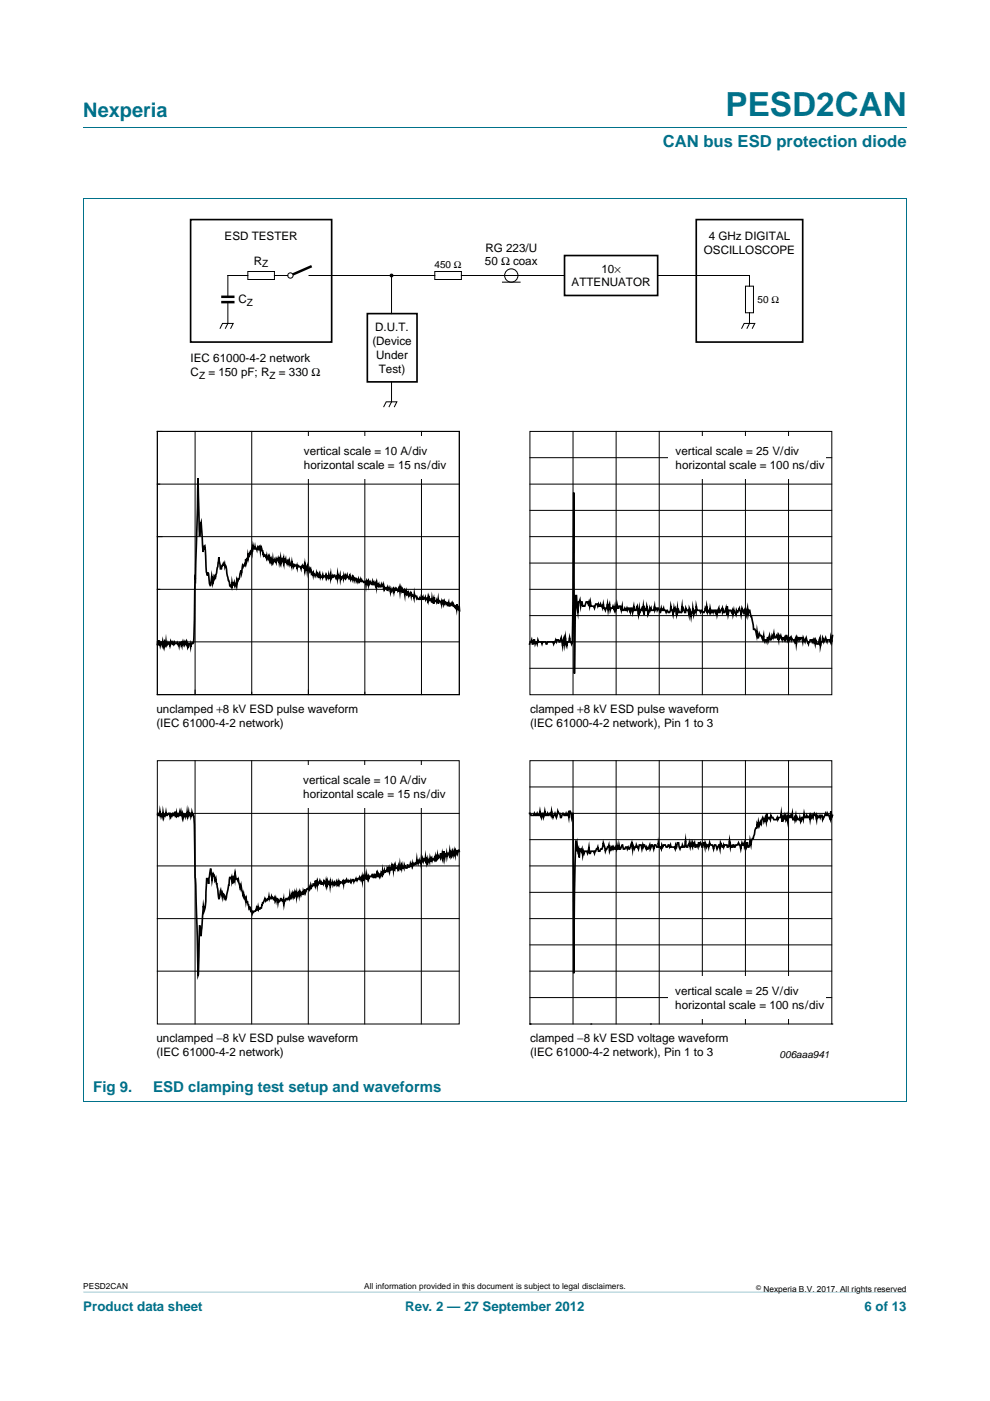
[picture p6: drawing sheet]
<svg xmlns="http://www.w3.org/2000/svg" width="210mm" height="297mm" viewBox="0 0 210 297" stroke-linecap="round" stroke-linejoin="round" font-family="sans-serif">
<path d="M17.7 273.9l174.6 .1z" fill="#00718a"/>
<path d="M17.7 27h174.6M17.6 42.1h174.7M17.7 42.2v191.3M192.3 42.2v191.3M17.6 233.6h174.7" fill="none" stroke="#00718a" stroke-width=".21"/>
<path d="M48.3 58.4v4.5M46.6 69.7l.6-1.1h2.3l-.6 1.1M48.3 64.1v4.5l-.5 1.1M157.3 69.7l.5-1.1h2.3l-.6 1.1M159 66.3v2.3l-.6 1.1M81.4 86.3l.5-1.1h2.3l-.6 1.1M83 85.2l-.5 1.1" fill="none" stroke="#000" stroke-width=".21"/>
<path d="M66.1 56.4l-4.5 2M46.9 62.9h2.8M46.9 64.1h2.8" fill="none" stroke="#000" stroke-width=".53"/>
<circle cx="61.6" cy="58.4" r=".56" fill="#fff" stroke="#000" stroke-width=".21"/>
<g fill="none" stroke="#000" stroke-width=".21">
<path d="M48.3 58.4h4.3M52.6 57.6h5.6v1.7h-5.6zM58.2 58.4h2.8M65.5 58.4h26.7M83 58.4v8.1M92.2 57.6h5.7v1.7h-5.7zM97.9 58.4h21.8M106.5 59.8h3.9M139.5 58.4h19.5v2.3M158.1 60.7h1.7v5.6h-1.7zM33.4 91.5h64v55.8h-64zM41.4 91.5v55.8"/>
<path d="M53.4 91.5v55.8M65.4 91.5v55.8M77.4 91.5v55.8M83 81v4.2M89.4 91.5v55.8M33.4 102.6h64M33.4 113.8h64M33.4 125h64M33.4 136.1h64"/>
<circle cx="108.4" cy="58.4" r="1.41"/>
</g>
<circle cx="83" cy="58.4" r=".28" fill="#000" stroke="#000" stroke-width=".25"/>
<path d="M40.4 46.6h29.9v25.9h-29.9zM119.7 54.2h19.8v8.4h-19.8zM147.7 46.6h22.6v25.9h-22.6zM77.9 66.5h10.6v14.5h-10.6zM97.5 129.5l-.1-.9-.1 .5-.2-.5-.1 .2-.1-.6v.9l-.1-.5-.1 .2-.2-.4-.1 .2-.2-.4-.2 .2v-.4l-.1 .2-.2-.2-.1 .4-.2-.2-.2 .2v-.7l-.2 .5-.1-.2-.1 .2-.2-.5-.2 .3-.1-.5-.2 .7-.1-.9-.2 .4-.1-.2v.7l-.2-.7h-.3l-.1-.2-.1 .7-.1-.9-.2 .6-.1-.4-.1 .2h-.2l-.1-.2-.1-.7-.1 1.4v-1.2l-.2 .7-.2-.7v.9l-.1-.6-.3 .2-.3-.7-.1 .7v-.5l-.1 .5-.2-.5h-.1l-.1 .3-.1-.5-.3 .5-.2-.5v.2l-.2-.2-.1 .2-.1-.2-.1 .5h-.1l-.1-.3-.1 .3h-.2l-.3-.5v.2l-.2-.4h-.2l-.1-.5-.1 .9-.1-.4h-.2l-.2-.5-.1 .5-.1-.7-.3 .5v-.3l-.1 .3-.1-.5-.1 .2v-.2l-.2 .2-.1-.6-.1 .4-.2-.4v.9l-.2-1.4-.1 .7h-.2l-.2-.7-.1 .5-.2-.5-.1 .7v-.7l-.1 .5-.2-.5-.1 .5-.3-.5-.1 .3-.1-.3-.2 .5-.1-.2v.4l-.3-.7-.2 .5-.2-.5-.1 .7-.3-.9-.2 .5-.1-.5-.2 .5v-.5h-.4v.2l-.1-.4-.1 .4-.2-.9v.2h-.2l-.1-.2-.1 .5-.1-.3-.3 .3v-.5l-.1 .2-.1-.2-.2 .2v-.4l-.1 .7-.1-.7-.1 .4-.1-.4v.2l-.3-.4-.1 .2-.1-.4-.1 .6-.3-.4-.1 .2-.2-.2-.1 .2v-.2l-.1 .4-.1-.6-.1 .4-.2-.6-.2 .8v-.6l-.2 .2-.6-.2v-.2l-.2 .2-.1-.5-.2 .5-.1-.2-.1 .2-.1-.5-.2 .5-.1-.5-.2 .3v-.5h-.2l-.2 .5-.1-.7-.1 .2-.1-.2-.1 .4v-.4l-.3 .4-.1-.7-.1 .3-.1-.3-.1 .5-.3-.2-.1-.5-.2 .7-.1-.5-.1 .3v-.3l-.2 .5-.1-.5-.1 .5-.1-.5-.3 .5-.1-.2-.1 .4-.1-.9-.1 .5h-.1l-.1-.3-.1 .3-.1-.7-.1 .9v-.5l-.3 .5-.2-.7h-.2l-.1 .5-.2-.3-.2 .5-.1-.7-.1 .7-.1-.5-.1 .5-.2-.7-.1 .5-.1-.3-.2 .5-.2-.7-.1 .2h-.3v.3l-.2-.5-.1 .5-.1-.3v.3l-.3-.3-.1 .3v-.5l-.2 .5-.1-.7-.1 .4-.4-.6v.4l-.3 .2-.3-.6-.1 .4v-.4l-.1 .2-.2-.4-.1 .2-.1-.9-.1 .2-.1-.2-.1 .4v-.2h-.3l-.1-.4-.1 .6v-.6l-.2 .2-.1-.4-.1 .4v-.7l-.1 .7-.1-.7-.1 .5-.3-.5-.2 .7-.2-.4h-.3l-.1-.3h-.2v.5l-.1-.5-.1 .3-.1-.3h-.2l-.2-.2-.1 .5-.3-.7v.4l-.1-.7-.1 .7-.3-.2-.1-.7-.1 .7-.2-.7v.2l-.1-.2-.1 .5-.1-.3h-.1l-.1-.6-.1 .2-.2-.2v.6l-.3-.8-.2 .6-.1-.2-.1 .4-.1-.8v.6l-.1-.4-.2 .6v-.6l-.1 .2-.1-.4-.2 .4-.2-.2v.6l-.2-.2-.1-.4-.4 .6v-.6l-.2 .9-.2-.9-.1 .4-.2-.9-.1 .7-.2-.9-.2 .5-.1-.5-.1 .5-.2-.7-.2 .2-.2-.4v.2l-.4-1.6-.1 .2-.1-.2-.1 .7-.2-.9-.2 .4-.1-.4-.2 .7-.1-.3h-.2l-.1-.4-.2 .4-.2-.6-.2 1.3-.1-.4-.3 .6v-.2l-.2 .7-.2-.2v.6l-.1-.4-.1 .9-.2 .4v-.2l-.1 .4-.1-.6-.1 1.3-.1-.2-.3 .5-.2-.3-.2 1.6-.1-.5-.2 .7a1.64 1.64 0 0 1-.4 1.4l-.1 .2-.1-.2v.6l-.1-.4-.1 .8-.1-.4-.2 .4-.1-.6-.4 .6-.1-.6-.1 .9v-.3l-.2 .3-.5-1.3-.3-2a1.2 1.2 0 0 0-.3-1.2l-.1 .3-.1-.7v.2l-.2-.2-.2 .4h-.1l-.1 .7h-.3l-.3-2.5-.2 2.1-.5 2.2-.1-.3-.1 .5-.1-.2-.3 1.3-.2-1.6-.2 1.8-.1 .2-.4-2.4-.1-.2-.1 .4-.2-.6-.3-5.4-.1 .2-.1-.2-.2 1.1-.4-6.2-.2 .6-.2 2.3-.3-12.3-.9 34.8-.2 .2h-.3v.2l-.1-.2-.1 .7-.2-.7h-.2l-.2 .9v-.9l-.1-.2-.1 .4-.1-.6-.3 .6-.1-.4-.1 .4-.2-.6-.2 .9-.3-.7h-.2l-.1 .7-.1-.5-.1 .2-.2-.4-.1 .2h-.4l-.1-.2v.2l-.1-.2-.1 .4-.2-.4-.2 .2-.2-.4-.1 .9-.1-.5-.1 .2-.3-.4-.1 .4-.1-.2-.1 .2-.1-.6-.1 .6-.1-.4-.1 .7-.1-.7-.1 .7-.2-.9-.1 .6-.1-.4-.3 .7-.1-.5-.1 .2-.1-.8-.1 .6-.2-.2v.4" fill="none" stroke="#000" stroke-width=".35"/>
<path d="M112.4 217.1h.1M125.3 217.1h.1M138 217.1h.1M176.4 217.1h.1" fill="none" stroke="#000" stroke-width=".26"/>
<path d="M62.8 92.5h33.5v9h-33.5z" fill="#fff"/>
<path d="M176.6 134.8l-.2 1.3-.2-.9-.1 .9-.1-.4h-.5l-.1 .4-.3-.9-.4 .9-.2-.9-.1 .9h-.2l-.2 .9-.1-1.8-.3 1.3h-.3l-.3-.8-.1 .8-.2-.8-.2 .4v-.4l-.2 .4-.1-.4h-.4l-.1 .4h-.2v.4l-.5-1.3-.3 .9-.3-.9-.1 .9-.2-.9h-.3l-.2 .5-.1-.5h-.2v.5l-.2-.5-.2 1.3-.1-1.3-.3 .9-.1-.4h-.3l-.2-.5-.1 .5-.2-.5-.2 .5-.1-.5h-.1l-.1 .5-.2-.9h-.2l-.1 .9-.2-.5-.1 .5-.2-.5h-.1l-.1 .5-.3-.9-.2 .4-.2-.4v.9l-.2-.9-.1 .4-.2-.4-.2 .4h-.3l-.1-.9-.2 .9-.1-.4-.3 .9-.3-.9-.2 .9v-.5h-.2l-.1 .9-.2-.4h-.2l-.1 .4-.2-1.3-.2 .9-.3-.9h-.3l-.2-.5-.2 .9-.2-1.3-.1 .9-.4-1.4h-.3v-.9l-.8-3.1h-.2l-.1 .9-.2-1.4-.2 1.4-.2-.9-.2 .5v-.5l-.2 .5-.3-1-.2 1.4-.4-1.4-.3 1-.3-.5-.1 .9-.2-.4h-.2l-.1-.5-.1 .9-.1-.9-.2 .5-.2-.5h-.4l-.2 .9-.1-1.8-.1 1.8-.2-1.4-.3 1h-.2l-.1-.5-.1 .5-.1-1-.2 .5h-.2l-.1 .5h-.2v-1l-.4 1.4-.1-.9h-.2l-.1 .5-.2-.5h-.1l-.2 .5-.2-.5-.2 .5-.2-1-.1 1-.2-.5-.2 .5-.2-1.4-.1 .9-.2-.5-.3 1h-.3l-.1-.5-.3 .5-.2-.5h-.5l-.2-.9-.1 1.4-.3-.5-.2 .9-.2-1.4v1h-.2l-.1 .8-.4-1.8-.1 1.4-.1-.9h-.3l-.2-.5-.1 1h-.2l-.3-1-.2 .5v-.9l-.2 1.4h-.5l-.1-.5-.1 .5-.1-1-.2 1.4-.3-1.4-.2 .5-.1-.5-.1 1.4-.5-1.8-.3 1.4h-.3l-.1-.5-.3 .5-.2-.5h-.3l-.1-.5-.1 .5h-.2l-.1-.5-.2 1-.5-1-.2 .5-.1-.5h-.2l-.2 .5-.1-.9-.2 .9h-.4l-.1-.5-.2 .5-.1-.5-.4 1.4-.2-1.8-.1 .9h-.2l-.2-.5-.1 1.4-.2-1.8-.1 .9-.1-.5-.5 1-.1-1-.2 1.4-.2-1.8-.3 .9h-.4l-.1-.9-.2 1.4-.2-1h-.2l-.1 1-.3-1h-.1l-.2 .5-.1-.5-.2 .5-.3-.5-.2 .5h-.3v-.9l-.2 .9-.2-.9h-.3l-.1 .4h-.2l-.1-.8-.3 1.3-.1-.9-.2 .9-.3-.9-.1 .4h-.3l-.2 .5-.1-1.3-.3 1.3-.2-1.3-.1 .8h-.1l-.2 .5-.1-.5h-.2l-.1-.8-.2 .8-.4-.8-.2 .4h-.1l-.2-.4-.1 .4-.2-.4h-.3l-.2 .8-.2-.4h-.5l-.2-.9-.1 .9-.2-.9-.1 .5-.2-.5h-.3l-.3 .9h-.4l-.2-.9h-.1l-.1 .9-.2-1.3-.1 .4h-.2l-.1 2.3-.3-3.6h-.2l-.3 16.5-.1-38.4-.3 31.7-.2 .4-.1-.4h-.1l-.2-.9-.1 .9h-.3l-.2 .9-.3-1.8-.1 1.3-.2-1.3-.3 1.8-.3-1.8-.3 .9h-.1l-.1-.4h-.3l-.2 .4-.1-.4-.5 .8-.1-.4h-1.2l-.1 .4h-.2l-.1-.4h-.6l-.1 .4-.2-.4h-.6l-.1-.4-.2 .8-.1-.4h-.2l-.1 .4-.1-.8h-.2l-.1 .8h-.2l-.1-.8-.5 .8" fill="none" stroke="#000" stroke-width=".35"/>
<g fill="none" stroke="#000" stroke-width=".21">
<path d="M112.4 91.5h64v55.8h-64zM112.4 97h64M121.5 91.5v55.8M130.7 91.5v55.8M139.8 91.5v55.8M149 91.5v55.8M158.1 91.5v55.8M167.3 91.5v55.8M112.4 113.8h64M112.4 102.6h64M112.4 119.4h64M112.4 108.2h64"/>
<path d="M112.4 136.1h64M112.4 125h64M112.4 130.5h64M112.4 141.7h64"/>
</g>
<path d="M141.7 92.5h33.5v9h-33.5z" fill="#fff"/>
<path d="M33.4 172.9v-.2l.2 .2 .2-.4v.2l.1-.7 .3 1.1 .1-.4 .2 .4 .1-.9 .1 .9 .1-.4h.2l.1 .2 .1-.7 .2 .7 .4-.4h.2l.1 .6 .1-.2v.2l.1-.4 .2 .2 .1-.2 .2 .2v-.4l.2 .2 .1-.5h.1l.1 .9 .1-.6 .1 .4 .1-.2 .1 .2 .2-.2v.2l.2-.7 .2 .7 .1-.7 .3 .9v-.6l.2 .8 .2-.6 .2 .4 .1-.4h.1l.1 .2 .1-.7 .1 .7 .2-.7 .1 .7 .3-.4 .1 .6 .2-.9 .4 .9 .9 33.7 .3-10.5 .4 2 .4-6.2 .2 1.1 .3-1.6 .2-5.3h.3l.1 1.1 .4-3.1 .4 2.4 .2-1.5 .3 .4 .1 1.1 .2-.4 .6 4.2a2.05 2.05 0 0 0 .3-1.6l.1-.2 .3 1.4 .1-.7 .2 .2 .1 .7 .1-.2 .2 .4v-.2l.1 .2 .7-2.9 .1-1.6h.3v.3l.1-.3 .1 1 .1-.5 .2 .7 .3-1.6 .1 .7v-.7l.1 .7h.3l.2 .4 .1-.2 .3 1.6 .1-.3 .1 .5v-.5l.5 2.3 .1-.5 .3 1.1 .1-.2 .1 .7v-.5l.1 .5h.2l.2 .7 .1 .6 .2-.2 .1 .7 .1-.3 .3 .9 .4-.4h.3l.1-.2 .1-.5 .1 .2 .1-.2 .1 .2v-.4l.1 .4 .1-.2 .1 .2 .4-.2 .3-1.1h.1l.4-.9 .1 .4 .1-.2 .2 .2 .2-.4h.2l.1-.4v.4l.1-.2 .3 .2 .1-.4 .1 .2h.2l.1 .4 .3-.4v.6l.2-.4 .1 .4 .1-.4 .3 .9v-.5l.2 .3 .4-.7 .2 .4 .2-.2 .1 .5 .1-.5v.9l.5-1.1 .4 .2 .1-.4 .2 .2 .1-.6v.6h.2l.2-1.1 .1 .7 .2-.5 .1 .5 .2-.7 .1 .5 .1-.7 .2 .9 .1-.7v.5l.2-.5 .1 .2 .1-.2v.5l.1-.7 .1 .4 .1-.4 .1 .4 .1-.4h.2l.2 .4v-.7l.1 .3 .1-.3 .1 .3 .1-.5 .1 .5 .3-.7h.2l.1-.2 .1 .2 .1-.4 .2 .4 .1-.9 .2 .5 .1-.3h.1l.1-.4 .4 .4 .1-1.1 .1 .7v-.2l.1 .2 .1-.4 .1 .6 .1-.6 .1 .4 .3-.7 .2 .7 .2-.2 .1 .2 .1-.2 .2 .2 .1-.4v.2l.1-.2 .3 .4v-.4l.1 .6 .1-.4 .1 .4 .1-.6v.4l.1-.2 .1 .2h.2v-.2l.1 .6 .1-.6 .1 .4v-.2h.2l.1-.4 .1 .6 .2-.4 .1 .2 .1-.2v.2l.1-.2 .2 .2 .1-.4 .2 .4 .1-.4 .1 .4 .1-.2v.2l.1-.4 .1 .2 .1-.2 .1 .2h.3l.1-.2v.2l.1-.2 .1 .4 .1-.7 .2 .5 .3-.7v.5h.3v-.3l.1 .3 .2-.3 .2 .3 .1-.3 .1 .3 .3-.5 .2 .5 .5-.7 .2 .4 .6-.7 .1 .5 .2-.5 .1 .5 .1-.5 .1 .7 .1-.7 .1 .3v-.5l.2 .5 .1-.7 .1 .7h.2l.1-.7v.7l.2 .2 .2-.7 .1 .2 .5-.4 .1 .2 .1-.2 .3 .4 .1-.6 .2 .4 .1-.2 .1 .2 .3-.9 .2 .9 .1-.2 .1 .2 .1-.4 .1 .2 .1-.4 .1 .2 .1-.2 .1 .2v-.7l.1 .7 .3-.9 .1 .4h.2v-.2h.2l.1-.4 .1 .2 .1-.5 .2 .7 .1-.4v.4l.2-.7 .1 .3 .1-.5 .1 .7 .1-1.1 .3 1.1 .2-.9 .1 .4 .1-.4v.4h.4v.3l.2-.7 .1 .7 .1-.3 .1-.6 .1 .6 .1-.2v.2l.1-.4 .1 .4 .1-.4 .1 .4 .1-.2 .2 .2 .1-.6 .3 .6h.2l.1-.6 .2 .4h.2l.3-.7v.3l.2-.3 .1 .5 .1-.5v.5l.2-.5 .1 .3h.1l.2-.5 .2 .2 .1-.8 .1 .6 .2 .2v-.4l.2 .2 .1-.4v.2h.2l.1 .4 .1-.8v.4l.2-.6 .2 .6 .1-.4 .3 .2v-.7l.3 1.1 .2-.6 .1 .4 .1-.4 .2 .4 .1-.6 .1 .4 .2-.4v.2l.1-.2 .1 .4 .4-.4 .1 .2 .1-.5v.3l.1-.5 .2 .7 .2-1 .1 .5 .1-.2v.2l.3-.2 .1 .2v-.9l.1 .7 .1-.3 .1 .3 .1-.5v.7l.1-.5 .1 .5 .1-1.3 .2 1.3 .1-.7 .3 .2v-.4l.1 .7 .2-.7h.1l.2 .4 .1-.8 .2 .8 .1-.4 .1 .4 .1-.4v.2l.1-.6 .2 .6 .1-.6 .3 .6v-.8l.3 .6 .1-.2v.2l.3-.6 .1 .4" fill="none" stroke="#000" stroke-width=".35"/>
<path d="M33.4 161.3h64v55.8h-64zM33.4 172.5h64M41.4 161.3v55.8M53.4 161.3v55.8M65.4 161.3v55.8M77.4 161.3v55.8M89.4 161.3v55.8M33.4 194.8h64M33.4 183.6h64M33.4 205.9h64" fill="none" stroke="#000" stroke-width=".21"/>
<path d="M62.7 162.4h33.5v8.9h-33.5z" fill="#fff"/>
<path d="M112.3 172.5h.2l.1 .4h.6l.2-.4 .1 .4h.3l.1-.4 .2 .4h.3l.1-.9 .3 1.3 .2-.8h.1l.2 .8 .3-1.3 .1 .9h.3l.1-.4 .2 .4h.1l.2-.4h.1l.2 .4 .1-.9 .3 1.3 .4-.8 .3 .8 .3-1.3 .2 .5h.2l.2 .8h.1l.3-.8h.2l.1 .4h.3l.2-.4 .1 .4h.2l.1-.4 .2 .8 .1-1.3h.2l.2 1.3 .2-.8h.1l.2 33.9 .1-16.5 .3-11.7 .2 2.3 .1-1.4 .2 1.4 .1-.5 .2 1.8 .1-1.8h.2l.1 .5 .1-.5 .2 1.3 .1-.8 .2 .4 .1-.4h.5l.1 .4 .3-1.3 .2 1.3h.1l.2-.4h.5l.2 .4 .1-.4h.1l.5-.9 .1 .9h.3l.2-.5h.3l.3-1.3 .4 1.8 .7-1.4 .2 1.4 .3-.9 .1 .4 .2-.4 .1 .4 .2-.4 .1 .4h.2l.1-.4 .2 .4 .1-.9 .1 .9h.2l.1-.9 .2 .9 .5-.9 .2 .9h.3l.2-.4h.3l.1 .4 .2-.4 .2 .4 .5-1.3 .2 1.3v-.9l.3 .9 .2-.4h.2l.1-.5 .4 .9 .2-.9h.4l.2 .9 .1-.9 .1 .5 .3-.5 .4 .9 .1-.4 .2 .4 .4-.9 .1 .9 .3-.9h.2l.2 .9 .2-.9h.3l.2 .5h.3v-.9l.2 .9h.3l.2 .4 .1-.9 .2 .5 .1-.5h.4l.2 .5h.2l.2-.5 .3 .5 .2-.5 .1 .5h.7l.2 .4 .1-.9 .2 .5 .2-.9h.2l.3 1.3 .2-.4h.3v-.5l.2 .5h.3l.2-1.4 .3 1.4h.1l.2-.5h.1l.1-.4 .2 .9 .2-.9 .3 .9v-.9l.2 .4 .2-.4 .1 .9h.2l.1-.5h.2l.1 .5 .2-.9h.1l.1 .4 .2-.4 .3 .9h.1l.1-.9h.2l.2 .9 .1-.9 .3 .9 .2-.5h.2v.5l.2-.9 .1 .4h.5l.3 .9 .1-.9h.3l.3 .9 .4-.9 .2 .9 .1-1.3 .4 .9 .2-.5 .1 .5 .2-.5h.5l.1 .5h.1l.3-1.4 .2 1.4 .1-.5 .2 .5h.2l.1-.5h.1l.1 .5h.2l.2-.5h.4l.1-.4 .3 .4 .2 .9 .3-1.3 .2 .4 .3-.4v.9l.2-.5 .2 .5 .1-.9h.1l.2 .9h.1l.3-1.4 .2 .9 .1-.9 .2-.4h.2l.3-1.8 .2-.4h.2l.1-.9 .2 .4 .1-.9 .1 .9 .3-.9 .2 .5 .3-1.4 .2 .9 .3-.9 .2 .9 .2-1.7 .1 1.3 .2-.5h.2l.2 .5 .1-.9 .2 .4h.2l.2 .5h.6l.2-.5 .1 .5 .2-.5h.4l.1-.8 .2 1.7 .1-.9 .1 .5 .2-.9 .1 .4 .2-.4 .1 .9 .2-.5 .2 .9 .1-1.3 .1 .4 .3-.4 .3 .4 .2-.8 .1 1.3h.2l.1-.5 .1 .5 .2-.9 .1 .9 .2-.5 .2 .5h.2l.1-.5 .2 .9 .3-.9h.2l.1 .5 .2-1.3 .1 .8h.3l.1-.4 .2 .4h.2l.2-.4 .1 .9 .2-.9 .2 .4 .1-.4 .2 .4 .2-.8 .3 .4 .2 .9 .1-.9 .2 .4h.1l.1-.4h.2l.1 .4 .2-.4h.2l.1 .9 .6-1.3 .1 .4h.2l.1-.4 .2 .4h.1l.3 .9 .1-1.8 .2 1.3 .2-.4" fill="none" stroke="#000" stroke-width=".35"/>
<g fill="none" stroke="#000" stroke-width=".21">
<path d="M112.4 161.3h64v55.8h-64zM112.4 172.5h64M112.4 178h64M112.4 166.8h64M121.5 161.3v55.8M130.7 161.3v55.8M139.8 161.3v55.8M149 161.3v55.8M158.1 161.3v55.8M167.3 161.3v55.8M112.4 194.8h64M112.4 183.6h64"/>
<path d="M112.4 189.2h64M112.4 205.9h64M112.4 211.5h64M112.4 200.3h64"/>
</g>
<path d="M141.6 207.1h33.5v8.9h-33.5z" fill="#fff"/>
<text font-size="7" fill="#00718a" x="153.9" y="24.6">PESD2CAN</text>
<text font-size="4.2" fill="#00718a" x="17.7" y="24.9">Nexperia</text>
<text font-size="3.5" fill="#00718a" x="140.6" y="31.1">CAN bus ESD protection diode</text>
<g font-size="3.2" fill="#00718a">
<text x="19.8" y="231.5">Fig 9.</text>
<text x="32.5" y="231.5">ESD clamping test setup and waveforms</text>
</g>
<g font-size="2.8" fill="#00718a">
<text x="17.7" y="277.9">Product data sheet</text>
<text x="86" y="277.9">Rev. 2 — 27 September 2012</text>
<text x="183.4" y="277.9">6 of 13</text>
</g>
<g font-size="2.5">
<text x="47.6" y="50.8">ESD TESTER</text>
<text x="103" y="53.3">RG 223/U</text>
<text x="149.3" y="53.8">OSCILLOSCOPE</text>
<text x="150.3" y="50.8">4 GHz DIGITAL</text>
<text x="53.8" y="56.2">R</text>
<text x="102.9" y="56.2">50 Ω coax</text>
<text x="127.6" y="57.8">10×</text>
<text x="50.6" y="64.3">C</text>
<text x="121.2" y="60.7">ATTENUATOR</text>
<text x="79.6" y="70.1">D.U.T.</text>
<text x="40.4" y="76.8">IEC 61000-4-2 network</text>
<text x="79" y="73.1">(Device</text>
<text x="79.8" y="76.1">Under</text>
<text x="40.4" y="79.8">C</text>
<text x="44.2" y="79.8">= 150 pF; R</text>
<text x="59.1" y="79.8">= 330 Ω</text>
<text x="80.3" y="79.1">Test)</text>
<text x="64.4" y="96.4">vertical scale = 10 A/div</text>
<text x="64.4" y="99.4">horizontal scale = 15 ns/div</text>
<text x="143.3" y="96.4">vertical scale = 25 V/div</text>
<text x="143.3" y="99.4">horizontal scale = 100 ns/div</text>
<text x="33.2" y="151.1">unclamped +8 kV ESD pulse waveform</text>
<text x="33.2" y="154.1">(IEC 61000-4-2 network)</text>
<text x="112.4" y="151.1">clamped +8 kV ESD pulse waveform</text>
<text x="112.4" y="154.1">(IEC 61000-4-2 network), Pin 1 to 3</text>
<text x="64.3" y="166.2">vertical scale = 10 A/div</text>
<text x="64.3" y="169.2">horizontal scale = 15 ns/div</text>
<text x="143.2" y="210.9">vertical scale = 25 V/div</text>
<text x="143.2" y="213.9">horizontal scale = 100 ns/div</text>
<text x="33.2" y="220.9">unclamped −8 kV ESD pulse waveform</text>
<text x="112.4" y="220.9">clamped −8 kV ESD voltage waveform</text>
<text x="33.2" y="223.9">(IEC 61000-4-2 network)</text>
<text x="112.4" y="223.9">(IEC 61000-4-2 network), Pin 1 to 3</text>
</g>
<g font-size="2.1">
<text x="55.6" y="56.6">Z</text>
<text x="92.2" y="56.7">450 Ω</text>
<text x="52.4" y="64.8">Z</text>
<text x="160.7" y="64.3">50 Ω</text>
<text x="42.2" y="80.3">Z</text>
<text x="57.2" y="80.3">Z</text>
<text x="165.4" y="224.3">006aaa941</text>
</g>
<g font-size="1.8">
<text x="17.7" y="273.3">PESD2CAN</text>
<text x="77.3" y="273.3">All information provided in this document is subject to legal disclaimers.</text>
<text x="161.9" y="273.9">Nexperia B.V. 2017. All rights reserved</text>
</g>
<text font-size="1.4" x="160.4" y="273.4">©</text>
</svg>
